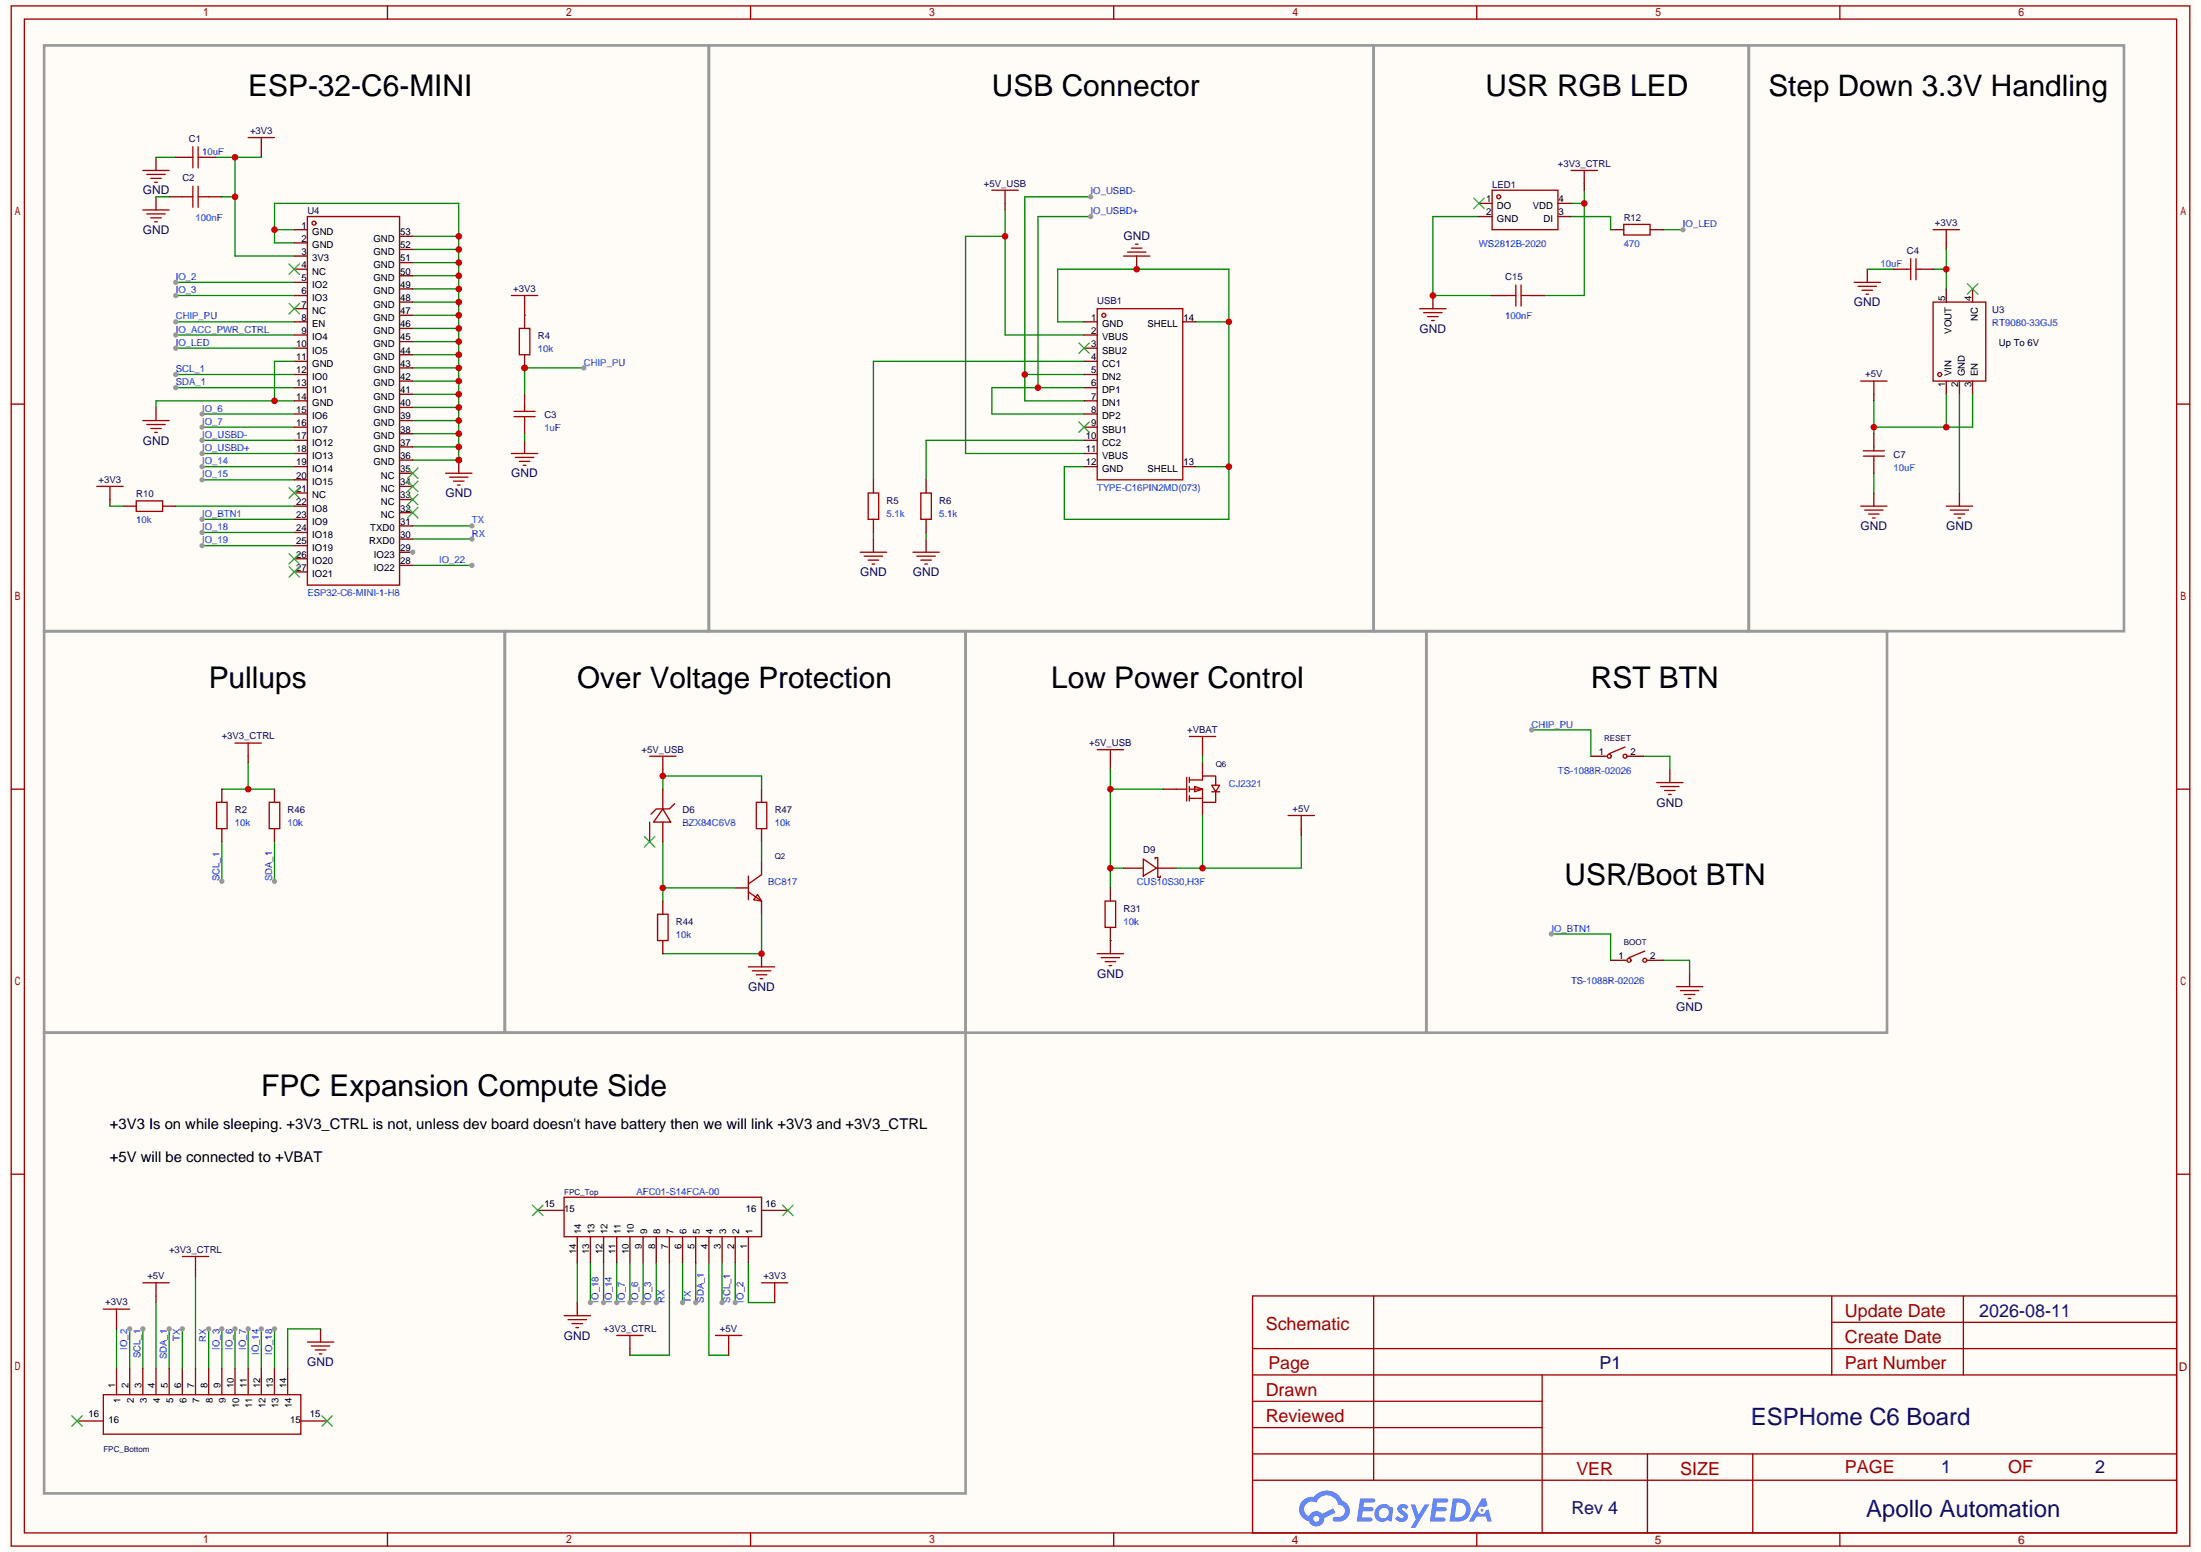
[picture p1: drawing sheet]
<svg xmlns="http://www.w3.org/2000/svg" width="297mm" height="210mm" viewBox="0 0 297 210" stroke-linecap="round" stroke-linejoin="round" font-family="sans-serif">
<path d="M.7 0h295.8v209.6h-295.8z" fill="#fffcf7"/>
<g fill="none" stroke="#a10000" stroke-width=".18">
<path d="M1.5 .8h294.2v208h-294.2zM3.3 2.6h290.6v204.4h-290.6zM52.3 .8v1.8M101.3 .8v1.8M150.4 .8v1.8M199.4 .8v1.8M248.4 .8v1.8M1.5 54.6h1.8M293.9 54.6h1.8M1.5 106.6h1.8M293.9 106.6h1.8M1.5 158.5h1.8"/>
<path d="M293.9 158.5h1.8M169.1 175h124.8v32h-124.8zM185.5 175v24.9M247.3 175v10.6M247.3 178.5h46.6M265.1 175v10.6M169.1 189.2h39.1M169.1 199.9h124.8M169.1 185.6h124.8M169.1 196.3h124.8M169.1 192.8h39.1M169.1 182.1h124.8"/>
<path d="M208.2 185.6v21.4M222.4 196.3v10.7M236.7 196.3v10.7M52.3 207v1.8M101.3 207v1.8M150.4 207v1.8M199.4 207v1.8M248.4 207v1.8"/>
</g>
<g fill="#5487ff">
<path d="M188.9 203.2l.5-.1a.91 .91 0 0 1 .8 .3l-.3 .5a.36 .36 0 0 0-.3-.3 .36 .36 0 0 0-.4 .1l.1 .1a1.85 1.85 0 0 1 .8 1 .97 .97 0 0 1-.8 .7 .97 .97 0 0 1-.9-.4l.3-.4a.45 .45 0 0 0 .4 .3 .45 .45 0 0 0 .4-.2v-.1a1.98 1.98 0 0 1-.8-1z"/>
<path d="M190.5 203.1h.6l.4 1.4 .9-1.4h.6l-1.9 3.2h-.6l.7-1.2z"/>
<path d="M183.6 202.3h1.8a.28 .28 0 0 1 .3 .3 .28 .28 0 0 1-.3 .3h-1.2l-.1 .6h1.1l.2 .1 .1 .2a.35 .35 0 0 1-.5 .3h-1l-.1 .8h.5a.86 .86 0 0 1 .9 .1 .27 .27 0 0 1-.3 .4h-1.8z"/>
<path d="M193.5 202.3h1.8a.28 .28 0 0 1 .3 .3 .28 .28 0 0 1-.3 .3h-1.2l-.1 .6h1.1l.2 .3a.35 .35 0 0 1-.4 .3h-1l-.1 .8h.5a.86 .86 0 0 1 .8 .1 .27 .27 0 0 1-.2 .4h-1.8z"/>
<path d="M200.1 202.3h.5l.2 1-.4 .2a.53 .53 0 0 0-.8 .2 .53 .53 0 0 0 .4 .7 .53 .53 0 0 0 .6-.4l.4-.2 .4 1.6h-.6l-.2-.6h-1.2l-.4 .6h-.7z"/>
<path d="M196.2 202.3l-.5 3.1h1a1.59 1.59 0 0 0 1.9-1.6 1.59 1.59 0 0 0-1.9-1.5zM196.7 202.9a1.05 1.05 0 0 1 1.3 1 1.05 1.05 0 0 1-1.4 1h-.2z"/>
<path d="M185.9 203.5a1.11 1.11 0 0 0-.1 1.6 1.11 1.11 0 0 0 1.6 .1l.5 .2 .2-1.7-.1-.1-.3-.1a1.12 1.12 0 0 0-1.8 0zM186.4 203.8a.67 .67 0 0 1 1 0 .67 .67 0 0 1-.1 1 .67 .67 0 0 1-1 0 .67 .67 0 0 1 .1-1z"/>
<path d="M175.9 202.6a1.66 1.66 0 0 0 .8 2.8 1.08 1.08 0 0 0 1.2 .7 1.08 1.08 0 0 0 .9-1.1l1.5-.8-.3-.5-1.5 .7a1.1 1.1 0 0 0-1.8 .3 1.05 1.05 0 0 1-.5-1.4 1.05 1.05 0 0 1 1.5-.4 1.56 1.56 0 0 1 1.6-1 1.56 1.56 0 0 1 1.4 1.3 .81 .81 0 0 1 .9 .7 .81 .81 0 0 1-.8 .9h-.5a.33 .33 0 0 0-.4 .3 .33 .33 0 0 0 .3 .3 1.52 1.52 0 0 0 1.8-.6 1.52 1.52 0 0 0-.2-1.8l-.6-.4a2.23 2.23 0 0 0-3.8-.5h-.3a1.78 1.78 0 0 0-1.2 .5zM177.3 205.1a.41 .41 0 0 1 .8 0 .41 .41 0 0 1-.8 0z"/>
<circle cx="200.1" cy="203.9" r=".2"/>
</g>
<g fill="none" stroke="#a10000" stroke-width=".18">
<path d="M69.1 39.9h3.5M70.8 39.9v1.8M151.7 34.6h3.6M152.2 34h2.5M152.8 33.5h1.4M153.3 33h.4M250.3 38.1h3.6M250.9 38.7h2.5M251.4 39.2h1.4M251.9 39.7h.4M261 31h3.6M262.8 31v1.8"/>
<path d="M148.1 41.7h11.6v23.1h-11.6zM251.2 51.5h3.6M253 51.5v1.7M261 40.8h7.1v10.7h-7.1zM69.1 61.2h3.5M69.6 61.8h2.5M70.1 62.3h1.4M70.7 62.8h.3M116.2 74.6h3.5M116.7 75.1h2.5M117.2 75.6h1.4M117.8 76.2h.3"/>
<path d="M123.3 74.6h3.5M123.8 75.1h2.5M124.3 75.6h1.5M124.9 76.2h.3M251.2 68.3h3.6M251.8 68.9h2.5M252.3 69.4h1.4M252.8 69.9h.4M262.8 68.3h3.5M263.3 68.9h2.5M263.9 69.4h1.4M264.4 69.9h.3"/>
<path d="M223.7 105.7h3.5M224.2 106.2h2.5M224.7 106.7h1.5M225.3 107.3h.3M226.3 133.2h3.6M226.9 133.7h2.5M227.4 134.3h1.4M227.9 134.8h.4"/>
<circle cx="149" cy="42.6" r=".27"/>
<circle cx="261.9" cy="50.6" r=".27"/>
</g>
<g fill="none" stroke="#870000" stroke-width=".18">
<path d="M153.5 34.6v1.7M252.1 36.3v1.8M262.8 32.8v.9M262.8 39v1.8M266.3 39v1.8M70.8 41.7v.9M70.8 59.5v1.7M146.4 43.5h1.7M146.4 45.2h1.7M146.4 47h1.7M146.4 48.8h1.7M146.4 50.6h1.7"/>
<path d="M146.4 52.3h1.7M146.4 54.1h1.7M146.4 55.9h1.7M146.4 57.7h1.7M146.4 59.5h1.7M159.7 43.5h1.8M253 53.2v.9M262.8 51.5v1.7M264.6 51.5v1.7M266.3 51.5v1.7M117.9 72.8v1.8M125 72.8v1.8"/>
<path d="M146.4 61.2h1.7M146.4 63h1.7M159.7 63h1.8M253 66.6v1.7M264.6 66.6v1.7M225.5 103.9v1.8M228.1 131.4v1.8"/>
</g>
<path d="M265.6 38.3l1.5 1.4M267.1 38.3l-1.5 1.4M145.7 46.3l1.4 1.4M145.7 57l1.4 1.4M147.1 46.3l-1.4 1.4M147.1 57l-1.4 1.4" fill="none" stroke="#3c3" stroke-width=".18"/>
<path d="M78.8 49.7h-8v3.5" fill="none" stroke="#008700" stroke-width=".18"/>
<circle cx="70.8" cy="49.7" r=".44" fill="#c00"/>
<circle cx="78.8" cy="49.7" r=".36" fill="#999"/>
<path d="M70.8 58.6v.9M209.5 126.1h8v3.6" fill="none" stroke="#008700" stroke-width=".18"/>
<circle cx="209.5" cy="126.1" r=".36" fill="#999"/>
<path d="M206.8 98.6h8v3.5M221.9 102.1h3.6v1.8M224.6 129.7h3.5v1.7" fill="none" stroke="#008700" stroke-width=".18"/>
<circle cx="206.8" cy="98.6" r=".36" fill="#999"/>
<path d="M147.3 29.2h-7.2v23.1M146.4 52.3h-12.5v3.6h12.5" fill="none" stroke="#008700" stroke-width=".18"/>
<circle cx="140.1" cy="52.3" r=".44" fill="#c00"/>
<circle cx="147.3" cy="29.2" r=".36" fill="#999"/>
<path d="M135.7 28.3v16.9h10.7M135.7 31.9h-5.3v29.3h16" fill="none" stroke="#008700" stroke-width=".18"/>
<circle cx="135.7" cy="31.9" r=".44" fill="#c00"/>
<path d="M146.4 59.5h-21.4v5.3M146.4 48.8h-28.5v16M146.4 43.5h-3.6v-7.2h23.1v33.8h-22.2v-7.1h2.7M161.5 43.5h4.4M117.9 71.9v.9M125 71.9v.9M161.5 63h4.4" fill="none" stroke="#008700" stroke-width=".18"/>
<g fill="#c00">
<circle cx="165.9" cy="63" r=".44"/>
<circle cx="153.5" cy="36.3" r=".44"/>
<circle cx="165.9" cy="43.5" r=".44"/>
</g>
<path d="M261 36.3h1.8M262.8 33.7v5.3" fill="none" stroke="#008700" stroke-width=".18"/>
<circle cx="262.8" cy="36.3" r=".44" fill="#c00"/>
<path d="M253 54.1v4.5M262.8 53.2v4.5M266.3 53.2v4.5h-13.3" fill="none" stroke="#008700" stroke-width=".18"/>
<g fill="#c00">
<circle cx="253" cy="57.7" r=".44"/>
<circle cx="262.8" cy="57.7" r=".44"/>
</g>
<path d="M252.1 36.3h3.6M70.8 42.6h.1M264.6 53.2v13.4M253 63.9v2.7" fill="none" stroke="#008700" stroke-width=".18"/>
<path d="M70.1 44.3h1.4v3.6h-1.4z" fill="none" stroke="#a10000" stroke-width=".18"/>
<path d="M70.8 42.6v1.7M70.8 47.9v1.8" fill="none" stroke="#870000" stroke-width=".18"/>
<circle cx="70.8" cy="49.7" r=".44" fill="#c00"/>
<g fill="none" stroke="#a10000" stroke-width=".18">
<path d="M257.5 36.3h.5M258 34.9v2.9M258.7 34.9v2.9M258.7 36.3h.5M69.4 56.3h2.9M69.4 55.5h2.9M70.8 55v.5M70.8 56.3v.5M117.2 66.6h1.4v3.5h-1.4zM124.3 66.6h1.5v3.5h-1.5zM251.6 61.6h2.8M251.6 60.9h2.8"/>
<path d="M253 60.3v.6M253 61.6v.5M216.6 102.1h.3M219.4 100.9l-2.1 .9M219.8 102.1h.3M219.2 129.7h.4M222.1 128.4l-2.1 .9M222.4 129.7h.4"/>
<circle cx="217.3" cy="102.1" r=".27"/>
<circle cx="219.4" cy="102.1" r=".27"/>
<circle cx="220" cy="129.7" r=".27"/>
<circle cx="222.1" cy="129.7" r=".27"/>
</g>
<g fill="none" stroke="#870000" stroke-width=".18">
<path d="M255.7 36.3h1.8M259.2 36.3h1.8M70.8 53.2v1.8M70.8 56.8v1.8M253 58.6v1.7M117.9 64.8v1.8M117.9 70.1v1.8M125 64.8v1.8M125 70.1v1.8M253 62.1v1.8M214.8 102.1h1.8M220.1 102.1h1.8"/>
<path d="M217.5 129.7h1.7M222.8 129.7h1.8"/>
</g>
<g fill="none" stroke="#008700" stroke-width=".18">
<path d="M37.1 31h2.6M39.7 32.8h-2.6v-5.3h24.8v34.6h-6.2M55.7 31.9h6.2M55.7 33.7h6.2M55.7 35.5h6.2M55.7 37.2h6.2M55.7 39h6.2M55.7 40.8h6.2M55.7 42.6h6.2M55.7 44.3h6.2M55.7 46.1h6.2M55.7 47.9h6.2"/>
<path d="M55.7 49.7h6.2M55.7 51.5h6.2M55.7 53.2h6.2M55.7 55h6.2M55.7 56.8h6.2M55.7 58.6h6.2M55.7 60.3h6.2"/>
</g>
<g fill="#c00">
<circle cx="37.1" cy="31" r=".44"/>
<circle cx="61.9" cy="31.9" r=".44"/>
<circle cx="61.9" cy="33.7" r=".44"/>
<circle cx="61.9" cy="35.5" r=".44"/>
<circle cx="61.9" cy="37.2" r=".44"/>
<circle cx="61.9" cy="39" r=".44"/>
<circle cx="61.9" cy="40.8" r=".44"/>
<circle cx="61.9" cy="42.6" r=".44"/>
<circle cx="61.9" cy="44.3" r=".44"/>
<circle cx="61.9" cy="46.1" r=".44"/>
<circle cx="61.9" cy="47.9" r=".44"/>
<circle cx="61.9" cy="49.7" r=".44"/>
<circle cx="61.9" cy="51.5" r=".44"/>
<circle cx="61.9" cy="53.2" r=".44"/>
<circle cx="61.9" cy="55" r=".44"/>
<circle cx="61.9" cy="56.8" r=".44"/>
<circle cx="61.9" cy="58.6" r=".44"/>
<circle cx="61.9" cy="60.3" r=".44"/>
<circle cx="61.9" cy="62.1" r=".44"/>
</g>
<path d="M61.9 62.1v1.8" fill="none" stroke="#870000" stroke-width=".18"/>
<circle cx="61.9" cy="62.1" r=".44" fill="#c00"/>
<g fill="none" stroke="#a10000" stroke-width=".18">
<path d="M33.5 18.6h3.6M35.3 18.6v1.8M19.3 23h3.5M19.3 28.3h3.5M19.8 23.5h2.5M19.8 28.9h2.5M20.4 24.1h1.4M20.4 29.4h1.4M20.9 24.6h.3M20.9 29.9h.3M60.2 63.9h3.5M60.7 64.4h2.5"/>
<path d="M61.2 65h1.5M61.8 65.5h.3"/>
</g>
<path d="M21.1 21.2v1.8M21.1 26.6v1.7M35.3 20.4v.8" fill="none" stroke="#870000" stroke-width=".18"/>
<path d="M29.1 21.2h6.2M30 26.6h1.7M31.7 21.2v13.4h8" fill="none" stroke="#008700" stroke-width=".18"/>
<g fill="#c00">
<circle cx="31.7" cy="21.2" r=".44"/>
<circle cx="31.7" cy="26.6" r=".44"/>
</g>
<path d="M21.1 26.6h1.7M21.1 21.2h2.6M55.7 71h8" fill="none" stroke="#008700" stroke-width=".18"/>
<path d="M22.8 26.6h1.8M23.7 21.2h1.8M27.3 21.2h1.8M28.2 26.6h1.8" fill="none" stroke="#870000" stroke-width=".18"/>
<path d="M26 19.8v2.9M26.8 19.8v2.9M24.6 26.6h1.4M25.5 21.2h.5M26 25.1v2.9M26.8 25.1v2.9M26.8 21.2h.5M26.8 26.6h1.4" fill="none" stroke="#a10000" stroke-width=".18"/>
<circle cx="63.7" cy="71" r=".36" fill="#999"/>
<path d="M55.7 72.8h8" fill="none" stroke="#008700" stroke-width=".18"/>
<circle cx="63.7" cy="72.8" r=".36" fill="#999"/>
<path d="M27.3 59.5h12.4" fill="none" stroke="#008700" stroke-width=".18"/>
<circle cx="27.3" cy="59.5" r=".36" fill="#999"/>
<path d="M23.7 43.5h16" fill="none" stroke="#008700" stroke-width=".18"/>
<circle cx="23.7" cy="43.5" r=".36" fill="#999"/>
<path d="M23.7 50.6h16" fill="none" stroke="#008700" stroke-width=".18"/>
<circle cx="23.7" cy="50.6" r=".36" fill="#999"/>
<path d="M23.7 52.3h16" fill="none" stroke="#008700" stroke-width=".18"/>
<circle cx="23.7" cy="52.3" r=".36" fill="#999"/>
<path d="M27.3 70.1h12.4" fill="none" stroke="#008700" stroke-width=".18"/>
<circle cx="27.3" cy="70.1" r=".36" fill="#999"/>
<path d="M14.8 67.5v.8M16.6 68.3h1.8M22 68.3h1.7" fill="none" stroke="#870000" stroke-width=".18"/>
<path d="M13.1 65.7h3.5M14.8 65.7v1.8M18.4 67.6h3.6v1.5h-3.6z" fill="none" stroke="#a10000" stroke-width=".18"/>
<path d="M27.3 55.9h12.4M14.8 68.3h1.8M23.7 68.3h16" fill="none" stroke="#008700" stroke-width=".18"/>
<circle cx="27.3" cy="55.9" r=".36" fill="#999"/>
<path d="M27.3 57.7h12.4" fill="none" stroke="#008700" stroke-width=".18"/>
<circle cx="27.3" cy="57.7" r=".36" fill="#999"/>
<path d="M23.7 45.2h16" fill="none" stroke="#008700" stroke-width=".18"/>
<circle cx="23.7" cy="45.2" r=".36" fill="#999"/>
<path d="M21.1 55v1.8" fill="none" stroke="#870000" stroke-width=".18"/>
<path d="M19.3 56.8h3.5M19.8 57.3h2.5M20.4 57.9h1.4M20.9 58.4h.3" fill="none" stroke="#a10000" stroke-width=".18"/>
<path d="M39.7 54.1h-18.6v.9M39.7 48.8h-2.6v5.3" fill="none" stroke="#008700" stroke-width=".18"/>
<circle cx="37.1" cy="54.1" r=".44" fill="#c00"/>
<path d="M23.7 38.1h16" fill="none" stroke="#008700" stroke-width=".18"/>
<circle cx="23.7" cy="38.1" r=".36" fill="#999"/>
<path d="M23.7 39.9h16" fill="none" stroke="#008700" stroke-width=".18"/>
<circle cx="23.7" cy="39.9" r=".36" fill="#999"/>
<path d="M55.7 76.3h8" fill="none" stroke="#008700" stroke-width=".18"/>
<circle cx="63.7" cy="76.3" r=".36" fill="#999"/>
<path d="M27.3 63h12.4" fill="none" stroke="#008700" stroke-width=".18"/>
<circle cx="27.3" cy="63" r=".36" fill="#999"/>
<path d="M27.3 64.8h12.4" fill="none" stroke="#008700" stroke-width=".18"/>
<circle cx="27.3" cy="64.8" r=".36" fill="#999"/>
<path d="M27.3 71.9h12.4" fill="none" stroke="#008700" stroke-width=".18"/>
<circle cx="27.3" cy="71.9" r=".36" fill="#999"/>
<path d="M27.3 73.7h12.4" fill="none" stroke="#008700" stroke-width=".18"/>
<circle cx="27.3" cy="73.7" r=".36" fill="#999"/>
<path d="M199.7 29.2h-6.2v10.7h8M224.6 31h2.6" fill="none" stroke="#008700" stroke-width=".18"/>
<circle cx="227.2" cy="31" r=".36" fill="#999"/>
<path d="M212.1 27.5h1.8M213.9 25.7v14.2h-5.3" fill="none" stroke="#008700" stroke-width=".18"/>
<circle cx="213.9" cy="27.5" r=".44" fill="#c00"/>
<path d="M193.5 39.9v1.8M199.7 27.5h1.8M199.7 29.2h1.8M201.5 39.9h1.7M206.8 39.9h1.8M210.4 27.5h1.7M210.4 29.2h1.7M217.5 31h1.7M222.8 31h1.8" fill="none" stroke="#870000" stroke-width=".18"/>
<g fill="none" stroke="#a10000" stroke-width=".18">
<path d="M201.5 25.7h8.9v5.3h-8.9zM203.2 39.9h1.5M204.7 38.5v2.8M205.4 38.5v2.8M205.4 39.9h1.4M219.2 30.3h3.6v1.4h-3.6z"/>
<circle cx="202.4" cy="26.6" r=".27"/>
</g>
<path d="M199 26.7l1.4 1.5M200.4 26.7l-1.4 1.5" fill="none" stroke="#3c3" stroke-width=".18"/>
<path d="M212.1 29.2h5.4v1.8" fill="none" stroke="#008700" stroke-width=".18"/>
<circle cx="193.5" cy="39.9" r=".44" fill="#c00"/>
<g fill="none" stroke="#a10000" stroke-width=".18">
<path d="M41.5 29.2h12.4v49.8h-12.4zM191.7 41.7h3.5M192.2 42.2h2.5M192.8 42.7h1.4M193.3 43.3h.3"/>
<circle cx="42.4" cy="30.1" r=".27"/>
</g>
<g fill="none" stroke="#870000" stroke-width=".18">
<path d="M39.7 31h1.8M39.7 32.8h1.8M39.7 34.6h1.8M39.7 36.3h1.8M39.7 38.1h1.8M39.7 39.9h1.8M39.7 41.7h1.8M39.7 43.5h1.8M39.7 45.2h1.8M39.7 47h1.8M39.7 48.8h1.8M39.7 50.6h1.8"/>
<path d="M39.7 52.3h1.8M39.7 54.1h1.8M39.7 55.9h1.8M39.7 57.7h1.8M39.7 59.5h1.8M39.7 61.2h1.8M39.7 63h1.8M39.7 64.8h1.8M39.7 66.6h1.8M39.7 68.3h1.8M39.7 70.1h1.8M39.7 71.9h1.8"/>
<path d="M39.7 73.7h1.8M39.7 75.4h1.8M39.7 77.2h1.8M53.9 76.3h1.8M53.9 74.6h1.8"/>
</g>
<path d="M39 35.6l1.4 1.5M40.4 35.6l-1.4 1.5M39 41l1.4 1.4M40.4 41l-1.4 1.4M39 65.9l1.4 1.4M39 74.7l1.4 1.5M39 76.5l1.4 1.4M40.4 65.9l-1.4 1.4M40.4 74.7l-1.4 1.5M40.4 76.5l-1.4 1.4" fill="none" stroke="#3c3" stroke-width=".18"/>
<circle cx="55.7" cy="74.6" r=".36" fill="#999"/>
<g fill="none" stroke="#870000" stroke-width=".18">
<path d="M53.9 39h1.8M53.9 37.2h1.8M53.9 35.5h1.8M53.9 33.7h1.8M53.9 31.9h1.8M53.9 58.6h1.8M53.9 56.8h1.8M53.9 55h1.8M53.9 53.2h1.8M53.9 51.5h1.8M53.9 49.7h1.8M53.9 47.9h1.8"/>
<path d="M53.9 46.1h1.8M53.9 44.3h1.8M53.9 42.6h1.8M53.9 40.8h1.8M53.9 72.8h1.8M53.9 71h1.8M53.9 69.2h1.8M53.9 67.5h1.8M53.9 65.7h1.8M53.9 63.9h1.8M53.9 62.1h1.8M53.9 60.3h1.8"/>
</g>
<path d="M55 68.5l1.4 1.4M55 66.7l1.4 1.5M55 65l1.4 1.4M55 63.2l1.4 1.4M56.4 68.5l-1.4 1.4M56.4 66.7l-1.4 1.5M56.4 65l-1.4 1.4M56.4 63.2l-1.4 1.4" fill="none" stroke="#3c3" stroke-width=".18"/>
<path d="M15.7 179.4v5.4M17.5 179.4v5.4" fill="none" stroke="#008700" stroke-width=".18"/>
<circle cx="17.5" cy="179.4" r=".36" fill="#999"/>
<path d="M15.7 178.5v.9M43.3 179.4v1.8" fill="none" stroke="#870000" stroke-width=".18"/>
<path d="M14 176.8h3.5M15.7 176.8v1.7M41.5 181.2h3.6M42 181.7h2.5M42.6 182.3h1.4M43.1 182.8h.4" fill="none" stroke="#a10000" stroke-width=".18"/>
<path d="M21.1 175.9v8.9M22.8 179.4v5.4M43.3 179.4h-4.5v5.4" fill="none" stroke="#008700" stroke-width=".18"/>
<circle cx="22.8" cy="179.4" r=".36" fill="#999"/>
<path d="M26.4 172.3v12.5M28.2 179.4v5.4" fill="none" stroke="#008700" stroke-width=".18"/>
<circle cx="28.2" cy="179.4" r=".36" fill="#999"/>
<path d="M30 179.4v5.4" fill="none" stroke="#008700" stroke-width=".18"/>
<circle cx="30" cy="179.4" r=".36" fill="#999"/>
<path d="M31.7 179.4v5.4" fill="none" stroke="#008700" stroke-width=".18"/>
<circle cx="31.7" cy="179.4" r=".36" fill="#999"/>
<path d="M19.3 179.4v5.4" fill="none" stroke="#008700" stroke-width=".18"/>
<circle cx="19.3" cy="179.4" r=".36" fill="#999"/>
<path d="M35.3 179.4v5.4" fill="none" stroke="#008700" stroke-width=".18"/>
<circle cx="35.3" cy="179.4" r=".36" fill="#999"/>
<path d="M33.5 179.4v5.4" fill="none" stroke="#008700" stroke-width=".18"/>
<circle cx="33.5" cy="179.4" r=".36" fill="#999"/>
<path d="M37.1 179.4v5.4" fill="none" stroke="#008700" stroke-width=".18"/>
<circle cx="37.1" cy="179.4" r=".36" fill="#999"/>
<g fill="none" stroke="#870000" stroke-width=".18">
<path d="M72.6 163.4h3.6M77.9 167v3.5M79.7 167v3.5M81.5 167v3.5M83.3 167v3.5M85 167v3.5M86.8 167v3.5M88.6 167v3.5M90.4 167v3.5M92.2 167v3.5M93.9 167v3.5M95.7 167v3.5"/>
<path d="M97.5 167v3.5M99.3 167v3.5M101 167v3.5M102.8 163.4h3.6M10.4 191.9h3.6M15.7 184.8v3.5M17.5 184.8v3.5M19.3 184.8v3.5M21.1 184.8v3.5M22.8 184.8v3.5M24.6 184.8v3.5M26.4 184.8v3.5"/>
<path d="M28.2 184.8v3.5M30 184.8v3.5M31.7 184.8v3.5M33.5 184.8v3.5M35.3 184.8v3.5M37.1 184.8v3.5M38.8 184.8v3.5M40.6 191.9h3.6"/>
</g>
<path d="M71.9 162.7l1.4 1.4M73.3 162.7l-1.4 1.4M105.7 162.7l1.4 1.4M107.1 162.7l-1.4 1.4M9.7 191.2l1.4 1.4M11.1 191.2l-1.4 1.4M43.5 191.2l1.4 1.4M44.9 191.2l-1.4 1.4" fill="none" stroke="#3c3" stroke-width=".18"/>
<path d="M76.2 161.7h26.6v5.3h-26.6zM14 188.3h26.6v5.3h-26.6z" fill="none" stroke="#a10000" stroke-width=".18"/>
<path d="M147.3 26.6h-8.9v27.5h8M138.4 50.6h8" fill="none" stroke="#008700" stroke-width=".18"/>
<circle cx="138.4" cy="50.6" r=".44" fill="#c00"/>
<circle cx="147.3" cy="26.6" r=".36" fill="#999"/>
<path d="M27.3 61.2h12.4" fill="none" stroke="#008700" stroke-width=".18"/>
<circle cx="27.3" cy="61.2" r=".36" fill="#999"/>
<path d="M23.7 47h16" fill="none" stroke="#008700" stroke-width=".18"/>
<circle cx="23.7" cy="47" r=".36" fill="#999"/>
<path d="M149.9 103v.9M157 106.6h1.8M162.4 101.2v.9M162.4 103v1.8M162.4 108.3v1.8" fill="none" stroke="#870000" stroke-width=".18"/>
<g fill="none" stroke="#a10000" stroke-width=".18">
<path d="M160.6 99.4h3.5M162.4 99.4v1.8M148.1 101.2h3.6M149.9 101.2v1.8M158.8 106.6h1.4M160.2 105v3.2M160.6 106.6h1.8v1.7h1.7v-1.4M160.6 105.3h1.8v-.5h1.7v1.2M160.6 107.8h1.8M160.6 105v.7M160.6 106.2v.7M160.6 107.4v.8"/>
<path d="M161.3 106.2l1.1 .4-1.1 .3zM163.6 106h1.1l-.6 .9zM163.6 106.9h1.1"/>
</g>
<path d="M149.9 106.6h7.1M149.9 103.9v16M149.9 117.2h1.8M162.4 102.1v.9" fill="none" stroke="#008700" stroke-width=".18"/>
<g fill="#c00">
<circle cx="149.9" cy="106.6" r=".44"/>
<circle cx="149.9" cy="117.2" r=".44"/>
</g>
<path d="M154.4 116l1.7 1.2-1.7 1.1zM156 116v-.2h.3v2.7h.4v-.2M148.1 128.8h3.6M148.7 129.3h2.5M149.2 121.7h1.4v3.5h-1.4zM149.2 129.8h1.4M149.7 130.4h.4" fill="none" stroke="#a10000" stroke-width=".18"/>
<path d="M149.9 119.9v1.8M151.7 117.2h2.7M156.1 117.2h2.7M149.9 125.2v3.6" fill="none" stroke="#870000" stroke-width=".18"/>
<path d="M162.4 110.1v7.1M175.7 112.8v4.4h-16.9M149.9 127h.1" fill="none" stroke="#008700" stroke-width=".18"/>
<circle cx="162.4" cy="117.2" r=".44" fill="#c00"/>
<path d="M99.3 119.9h1.7M102.8 116.3v1.8M175.7 111.9v.9M102.8 121.7v1.7M102.8 128.8v1.7" fill="none" stroke="#870000" stroke-width=".18"/>
<path d="M101 118.3v3.2M102.8 118.1l-1.8 1.2M173.9 110.1h3.6M175.7 110.1v1.8M101 120.4l1.8 1.3M101 130.5h3.6M101.6 131.1h2.5M102.1 131.6h1.4M102.3 120.8l.5 .9-1-.2zM102.6 132.1h.4" fill="none" stroke="#a10000" stroke-width=".18"/>
<path d="M102.8 113.7v2.6M102.8 123.4v5.4h-13.3" fill="none" stroke="#008700" stroke-width=".18"/>
<circle cx="102.8" cy="128.8" r=".44" fill="#c00"/>
<path d="M89.5 113.7v8M89.5 119.9h9.8" fill="none" stroke="#008700" stroke-width=".18"/>
<circle cx="89.5" cy="119.9" r=".44" fill="#c00"/>
<path d="M89.5 106.6v-1.8h13.3v1.8M24.6 179.4v5.4" fill="none" stroke="#008700" stroke-width=".18"/>
<path d="M135.7 27.5v.8M213.9 24.8v.9M87.7 111v2.7M89.5 106.6v2.6M89.5 111v2.7M102.8 106.6v1.7M102.8 111.9v1.8M89.5 121.7v1.7M89.5 127v1.8M21.1 175v.9M26.4 171.4v.9" fill="none" stroke="#870000" stroke-width=".18"/>
<path d="M87 113l1.4 1.4M88.4 113l-1.4 1.4" fill="none" stroke="#3c3" stroke-width=".18"/>
<path d="M133.9 25.7h3.6M135.7 25.7v1.8M212.1 23h3.6M213.9 23v1.8M89.5 109.2l1.1 1.8h-2.4zM91.1 108.5l-.7 .7h-1.8l-.7 .7M102.1 108.3h1.4v3.6h-1.4zM88.8 123.4h1.4v3.6h-1.4zM19.3 173.2h3.5M21.1 173.2v1.8M24.6 169.6h3.6M26.4 169.6v1.8" fill="none" stroke="#a10000" stroke-width=".18"/>
<circle cx="24.6" cy="179.4" r=".36" fill="#999"/>
<path d="M99.3 170.5v5.4M101 170.5v5.4h3.6" fill="none" stroke="#008700" stroke-width=".18"/>
<circle cx="99.3" cy="175.9" r=".36" fill="#999"/>
<path d="M77.9 175.9v1.7M104.6 175v.9" fill="none" stroke="#870000" stroke-width=".18"/>
<path d="M76.2 177.6h3.5M76.7 178.2h2.5M77.2 178.7h1.5M77.8 179.2h.3M102.8 173.2h3.6M104.6 173.2v1.8" fill="none" stroke="#a10000" stroke-width=".18"/>
<path d="M77.9 170.5v5.4M93.9 170.5v5.4M95.7 170.5v12.5h2.7" fill="none" stroke="#008700" stroke-width=".18"/>
<circle cx="93.9" cy="175.9" r=".36" fill="#999"/>
<path d="M88.6 170.5v5.4M90.4 170.5v12.5h-5.4" fill="none" stroke="#008700" stroke-width=".18"/>
<circle cx="88.6" cy="175.9" r=".36" fill="#999"/>
<path d="M86.8 170.5v5.4" fill="none" stroke="#008700" stroke-width=".18"/>
<circle cx="86.8" cy="175.9" r=".36" fill="#999"/>
<path d="M85 170.5v5.4" fill="none" stroke="#008700" stroke-width=".18"/>
<circle cx="85" cy="175.9" r=".36" fill="#999"/>
<path d="M97.5 170.5v5.4" fill="none" stroke="#008700" stroke-width=".18"/>
<circle cx="97.5" cy="175.9" r=".36" fill="#999"/>
<path d="M81.5 170.5v5.4" fill="none" stroke="#008700" stroke-width=".18"/>
<circle cx="81.5" cy="175.9" r=".36" fill="#999"/>
<path d="M83.3 170.5v5.4" fill="none" stroke="#008700" stroke-width=".18"/>
<circle cx="83.3" cy="175.9" r=".36" fill="#999"/>
<path d="M79.7 170.5v5.4" fill="none" stroke="#008700" stroke-width=".18"/>
<circle cx="79.7" cy="175.9" r=".36" fill="#999"/>
<path d="M85 182.1v.9M98.4 182.1v.9" fill="none" stroke="#870000" stroke-width=".18"/>
<path d="M83.3 180.3h3.5M85 180.3v1.8M96.6 180.3h3.6M98.4 180.3v1.8" fill="none" stroke="#a10000" stroke-width=".18"/>
<path d="M92.2 170.5v5.4" fill="none" stroke="#008700" stroke-width=".18"/>
<circle cx="92.2" cy="175.9" r=".36" fill="#999"/>
<path d="M89.5 103.9v.9" fill="none" stroke="#870000" stroke-width=".18"/>
<circle cx="89.5" cy="104.8" r=".44" fill="#c00"/>
<path d="M87.7 102.1h3.6M89.5 102.1v1.8" fill="none" stroke="#a10000" stroke-width=".18"/>
<path d="M37.1 113.7v5.3" fill="none" stroke="#008700" stroke-width=".18"/>
<circle cx="37.1" cy="119" r=".36" fill="#999"/>
<path d="M30 113.7v5.3" fill="none" stroke="#008700" stroke-width=".18"/>
<circle cx="30" cy="119" r=".36" fill="#999"/>
<path d="M30 106.6h7.1M33.5 103v3.6" fill="none" stroke="#008700" stroke-width=".18"/>
<circle cx="33.5" cy="106.6" r=".44" fill="#c00"/>
<path d="M30 106.6v1.7M30 111.9v1.8M33.5 102.1v.9M37.1 106.6v1.7M37.1 111.9v1.8" fill="none" stroke="#870000" stroke-width=".18"/>
<path d="M29.2 108.3h1.5v3.6h-1.5zM31.7 100.3h3.6M33.5 100.3v1.8M36.4 108.3h1.4v3.6h-1.4z" fill="none" stroke="#a10000" stroke-width=".18"/>
<path d="M6 6.1h89.7v79.1h-89.7zM95.7 6.1h89.8v79.1h-89.8zM185.5 6.1h50.6v79.1h-50.6zM236.1 6.1h50.7v79.1h-50.7zM6 85.2h62.2v54.2h-62.2zM68.2 85.2h62.2v54.2h-62.2zM130.4 85.2h62.2v54.2h-62.2zM192.6 85.2h62.2v54.2h-62.2zM6 139.4h124.4v62.2h-124.4z" fill="none" stroke="#999" stroke-width=".36"/>
<g font-size="4">
<text x="33.5" y="12.9">ESP-32-C6-MINI</text>
<text x="133.9" y="12.9">USB Connector</text>
<text x="200.6" y="12.9">USR RGB LED</text>
<text x="238.8" y="12.9">Step Down 3.3V Handling</text>
<text x="28.2" y="92.9">Pullups</text>
<text x="77.9" y="92.9">Over Voltage Protection</text>
<text x="141.9" y="92.9">Low Power Control</text>
<text x="214.8" y="92.9">RST BTN</text>
<text x="211.2" y="119.6">USR/Boot BTN</text>
<text x="35.3" y="148">FPC Expansion Compute Side</text>
</g>
<g font-size="3.2" fill="#000080">
<text x="236.4" y="192.4">ESPHome C6 Board</text>
<text x="252" y="204.9">Apollo Automation</text>
</g>
<g font-size="2.4" fill="#a00000">
<text x="170.9" y="179.5">Schematic</text>
<text x="249.1" y="177.8">Update Date</text>
<text x="171.3" y="184.9">Page</text>
<text x="249.1" y="181.3">Create Date</text>
<text x="249.1" y="184.9">Part Number</text>
<text x="170.9" y="192">Reviewed</text>
<text x="170.9" y="188.4">Drawn</text>
<text x="212.8" y="199.1">VER</text>
<text x="226.9" y="199.1">SIZE</text>
<text x="249.1" y="198.9">PAGE</text>
<text x="271.1" y="198.9">OF</text>
</g>
<g font-size="2.4" fill="#000080">
<text x="267.2" y="177.8">2026-08-11</text>
<text x="216" y="184.9">P1</text>
<text x="262.1" y="198.9">1</text>
<text x="282.9" y="198.9">2</text>
<text x="212.2" y="204.4">Rev 4</text>
</g>
<g font-size="2">
<text x="14.8" y="152.4">+3V3 Is on while sleeping. +3V3_CTRL is not, unless dev board doesn't have battery then we will link +3V3 and +3V3_CTRL</text>
<text x="14.8" y="156.9">+5V will be connected to +VBAT</text>
</g>
<g font-size="1.6" fill="#000080">
<text x="19.3" y="26.2">GND</text>
<text x="19.3" y="31.6">GND</text>
<text x="151.7" y="32.5">GND</text>
<text x="250.3" y="41.4">GND</text>
<text x="191.7" y="44.9">GND</text>
<text x="19.3" y="60">GND</text>
<text x="69" y="64.5">GND</text>
<text x="60.1" y="67.1">GND</text>
<text x="251.2" y="71.6">GND</text>
<text x="262.8" y="71.6">GND</text>
<text x="116.1" y="77.8">GND</text>
<text x="123.2" y="77.8">GND</text>
<text x="223.7" y="108.9">GND</text>
<text x="101" y="133.8">GND</text>
<text x="148.1" y="132">GND</text>
<text x="226.3" y="136.4">GND</text>
<text x="41.5" y="184.4">GND</text>
<text x="76.1" y="180.9">GND</text>
</g>
<g font-size="1.6" fill="#a00000">
<text x="294.2" y="185.1">D</text>
<text x="174.4" y="208.4">4</text>
<text x="223.5" y="208.4">5</text>
<text x="272.5" y="208.4">6</text>
</g>
<g font-size="1.3" fill="#000080">
<text x="25.5" y="19.1">C1</text>
<text x="33.8" y="18.1">+3V3</text>
<text x="210.3" y="22.5">+3V3_CTRL</text>
<text x="24.6" y="24.5">C2</text>
<text x="41.5" y="28.9">U4</text>
<text x="132.8" y="25.2">+5V_USB</text>
<text x="201.5" y="25.4">LED1</text>
<text x="219.2" y="29.8">R12</text>
<text x="257.5" y="34.2">C4</text>
<text x="261.3" y="30.5">+3V3</text>
<text x="69.3" y="39.4">+3V3</text>
<text x="148.1" y="41">USB1</text>
<text x="203.2" y="37.8">C15</text>
<text x="72.6" y="45.8">R4</text>
<text x="269" y="42.2">U3</text>
<text x="251.8" y="51">+5V</text>
<text x="73.5" y="56.5">C3</text>
<text x="13.3" y="65.2">+3V3</text>
<text x="255.7" y="61.8">C7</text>
<text x="18.4" y="67.1">R10</text>
<text x="119.7" y="68">R5</text>
<text x="126.8" y="68">R6</text>
<text x="29.9" y="99.8">+3V3_CTRL</text>
<text x="86.6" y="101.6">+5V_USB</text>
<text x="147.1" y="100.7">+5V_USB</text>
<text x="160.3" y="98.9">+VBAT</text>
<text x="31.7" y="109.8">R2</text>
<text x="38.8" y="109.8">R46</text>
<text x="92.2" y="109.8">D6</text>
<text x="104.6" y="109.8">R47</text>
<text x="174.5" y="109.6">+5V</text>
<text x="154.4" y="115.1">D9</text>
<text x="91.3" y="124.9">R44</text>
<text x="151.7" y="123.1">R31</text>
<text x="19.9" y="172.7">+5V</text>
<text x="22.8" y="169.1">+3V3_CTRL</text>
<text x="103.1" y="172.7">+3V3</text>
<text x="14.2" y="176.3">+3V3</text>
<text x="81.5" y="179.8">+3V3_CTRL</text>
<text x="97.2" y="179.8">+5V</text>
</g>
<g font-size="1.3" fill="#00f">
<text x="27.3" y="20.9">10uF</text>
<text x="26.4" y="29.8">100nF</text>
<text x="147.3" y="28.9">IO_USBD+</text>
<text x="147.3" y="26.2">IO_USBD-</text>
<text x="199.7" y="33.4">WS2812B-2020</text>
<text x="219.2" y="33.4">470</text>
<text x="227.2" y="30.7">IO_LED</text>
<text x="23.7" y="37.8">IO_2</text>
<text x="23.7" y="39.6">IO_3</text>
<text x="253.9" y="36">10uF</text>
<text x="23.7" y="43.1">CHIP_PU</text>
<text x="23.7" y="44.9">IO_ACC_PWR_CTRL</text>
<text x="23.7" y="46.7">IO_LED</text>
<text x="72.6" y="47.6">10k</text>
<text x="203.2" y="43.1">100nF</text>
<text x="269" y="44">RT9080-33GJ5</text>
<text x="23.7" y="50.2">SCL_1</text>
<text x="23.7" y="52">SDA_1</text>
<text x="78.8" y="49.4">CHIP_PU</text>
<text x="27.3" y="59.1">IO_USBD-</text>
<text x="27.3" y="55.6">IO_6</text>
<text x="27.3" y="57.4">IO_7</text>
<text x="73.5" y="58.2">1uF</text>
<text x="27.3" y="62.7">IO_14</text>
<text x="27.3" y="64.5">IO_15</text>
<text x="27.3" y="60.9">IO_USBD+</text>
<text x="255.7" y="63.6">10uF</text>
<text x="18.4" y="70.7">10k</text>
<text x="27.3" y="69.8">IO_BTN1</text>
<text x="27.3" y="71.6">IO_18</text>
<text x="63.7" y="70.7">TX</text>
<text x="119.7" y="69.8">5.1k</text>
<text x="126.8" y="69.8">5.1k</text>
<text x="148.1" y="66.2">TYPE-C16PIN2MD(073)</text>
<text x="27.3" y="73.3">IO_19</text>
<text x="59.3" y="76">IO_22</text>
<text x="63.7" y="72.5">RX</text>
<text x="41.5" y="80.5">ESP32-C6-MINI-1-H8</text>
<text x="206.8" y="98.2">CHIP_PU</text>
<text x="165.9" y="106.2">CJ2321</text>
<text x="210.4" y="104.5">TS-1088R-02026</text>
<text x="31.7" y="111.6">10k</text>
<text x="38.8" y="111.6">10k</text>
<text x="92.2" y="111.6">BZX84C6V8</text>
<text x="104.6" y="111.6">10k</text>
<text x="29.6" y="119" transform="rotate(-90 29.6 119)">SCL_1</text>
<text x="36.7" y="119" transform="rotate(-90 36.7 119)">SDA_1</text>
<text x="103.7" y="119.6">BC817</text>
<text x="153.5" y="119.6">CUS10S30,H3F</text>
<text x="151.7" y="124.9">10k</text>
<text x="209.5" y="125.8">IO_BTN1</text>
<text x="91.3" y="126.7">10k</text>
<text x="212.1" y="132.9">TS-1088R-02026</text>
<text x="85.9" y="161.3">AFC01-S14FCA-00</text>
<text x="80.8" y="175.9" transform="rotate(-90 80.8 175.9)">IO_18</text>
<text x="82.6" y="175.9" transform="rotate(-90 82.6 175.9)">IO_14</text>
<text x="84.4" y="175.9" transform="rotate(-90 84.4 175.9)">IO_7</text>
<text x="86.1" y="175.9" transform="rotate(-90 86.1 175.9)">IO_6</text>
<text x="87.9" y="175.9" transform="rotate(-90 87.9 175.9)">IO_3</text>
<text x="89.7" y="175.9" transform="rotate(-90 89.7 175.9)">RX</text>
<text x="93.3" y="175.9" transform="rotate(-90 93.3 175.9)">TX</text>
<text x="95" y="175.9" transform="rotate(-90 95 175.9)">SDA_1</text>
<text x="98.6" y="175.9" transform="rotate(-90 98.6 175.9)">SCL_1</text>
<text x="100.4" y="175.9" transform="rotate(-90 100.4 175.9)">IO_2</text>
<text x="17.2" y="182.2" transform="rotate(-90 17.2 182.2)">IO_2</text>
<text x="19" y="183.4" transform="rotate(-90 19 183.4)">SCL_1</text>
<text x="22.5" y="183.5" transform="rotate(-90 22.5 183.5)">SDA_1</text>
<text x="24.3" y="181.1" transform="rotate(-90 24.3 181.1)">TX</text>
<text x="27.9" y="181.2" transform="rotate(-90 27.9 181.2)">RX</text>
<text x="29.6" y="182.2" transform="rotate(-90 29.6 182.2)">IO_3</text>
<text x="31.4" y="182.2" transform="rotate(-90 31.4 182.2)">IO_6</text>
<text x="33.2" y="182.2" transform="rotate(-90 33.2 182.2)">IO_7</text>
<text x="35" y="182.9" transform="rotate(-90 35 182.9)">IO_14</text>
<text x="36.7" y="182.9" transform="rotate(-90 36.7 182.9)">IO_18</text>
</g>
<g font-size="1.3">
<text x="200.7" y="27.3">1</text>
<text x="200.7" y="29.1">2</text>
<text x="202.1" y="28.2">DO</text>
<text x="202.1" y="30">GND</text>
<text x="207" y="28.2">VDD</text>
<text x="208.4" y="30">DI</text>
<text x="210.4" y="29.1">3</text>
<text x="210.4" y="27.3">4</text>
<text x="40.7" y="30.9">1</text>
<text x="40.7" y="32.6">2</text>
<text x="40.7" y="34.4">3</text>
<text x="42.2" y="31.7">GND</text>
<text x="42.2" y="33.5">GND</text>
<text x="42.2" y="35.3">3V3</text>
<text x="50.4" y="34.4">GND</text>
<text x="50.4" y="32.6">GND</text>
<text x="54" y="35.3">51</text>
<text x="54" y="33.5">52</text>
<text x="54" y="31.7">53</text>
<text x="40.7" y="36.2">4</text>
<text x="40.7" y="38">5</text>
<text x="40.7" y="39.7">6</text>
<text x="40.7" y="41.5">7</text>
<text x="42.2" y="37.1">NC</text>
<text x="42.2" y="38.9">IO2</text>
<text x="42.2" y="40.6">IO3</text>
<text x="50.4" y="41.5">GND</text>
<text x="50.4" y="39.7">GND</text>
<text x="50.4" y="38">GND</text>
<text x="50.4" y="36.2">GND</text>
<text x="54" y="40.6">48</text>
<text x="54" y="38.9">49</text>
<text x="54" y="37.1">50</text>
<text x="262.6" y="40.7" transform="rotate(-90 262.6 40.7)">5</text>
<text x="266.2" y="40.7" transform="rotate(-90 266.2 40.7)">4</text>
<text x="40" y="46.9">10</text>
<text x="40.7" y="43.3">8</text>
<text x="40.7" y="45.1">9</text>
<text x="42.2" y="42.4">NC</text>
<text x="42.2" y="44.2">EN</text>
<text x="42.2" y="46">IO4</text>
<text x="42.2" y="47.7">IO5</text>
<text x="50.4" y="46.9">GND</text>
<text x="50.4" y="45.1">GND</text>
<text x="50.4" y="43.3">GND</text>
<text x="54" y="47.7">44</text>
<text x="54" y="46">45</text>
<text x="54" y="44.2">46</text>
<text x="54" y="42.4">47</text>
<text x="147.3" y="43.3">1</text>
<text x="147.3" y="45.1">2</text>
<text x="147.3" y="46.9">3</text>
<text x="148.8" y="44.2">GND</text>
<text x="148.8" y="46">VBUS</text>
<text x="148.8" y="47.7">SBU2</text>
<text x="154.9" y="44.2">SHELL</text>
<text x="159.8" y="43.3">14</text>
<text x="263.5" y="45" transform="rotate(-90 263.5 45)">VOUT</text>
<text x="267.1" y="43.3" transform="rotate(-90 267.1 43.3)">NC</text>
<text x="269.9" y="46.7">Up To 6V</text>
<text x="40" y="48.6">11</text>
<text x="40" y="50.4">12</text>
<text x="40" y="52.2">13</text>
<text x="40" y="54">14</text>
<text x="42.2" y="49.5">GND</text>
<text x="42.2" y="51.3">IO0</text>
<text x="42.2" y="53.1">IO1</text>
<text x="50.4" y="54">GND</text>
<text x="50.4" y="52.2">GND</text>
<text x="50.4" y="50.4">GND</text>
<text x="50.4" y="48.6">GND</text>
<text x="54" y="53.1">41</text>
<text x="54" y="51.3">42</text>
<text x="54" y="49.5">43</text>
<text x="147.3" y="48.6">4</text>
<text x="147.3" y="50.4">5</text>
<text x="147.3" y="52.2">6</text>
<text x="147.3" y="54">7</text>
<text x="148.8" y="49.5">CC1</text>
<text x="148.8" y="51.3">DN2</text>
<text x="148.8" y="53.1">DP1</text>
<text x="262.6" y="52.3" transform="rotate(-90 262.6 52.3)">1</text>
<text x="263.5" y="50.8" transform="rotate(-90 263.5 50.8)">VIN</text>
<text x="264.4" y="52.3" transform="rotate(-90 264.4 52.3)">2</text>
<text x="265.3" y="50.8" transform="rotate(-90 265.3 50.8)">GND</text>
<text x="266.2" y="52.3" transform="rotate(-90 266.2 52.3)">3</text>
<text x="267.1" y="50.8" transform="rotate(-90 267.1 50.8)">EN</text>
<text x="40" y="55.7">15</text>
<text x="40" y="57.5">16</text>
<text x="40" y="59.3">17</text>
<text x="42.2" y="54.8">GND</text>
<text x="42.2" y="56.6">IO6</text>
<text x="42.2" y="58.4">IO7</text>
<text x="50.4" y="59.3">GND</text>
<text x="50.4" y="57.5">GND</text>
<text x="50.4" y="55.7">GND</text>
<text x="54" y="58.4">38</text>
<text x="54" y="56.6">39</text>
<text x="54" y="54.8">40</text>
<text x="146.6" y="59.3">10</text>
<text x="147.3" y="55.7">8</text>
<text x="147.3" y="57.5">9</text>
<text x="148.8" y="54.8">DN1</text>
<text x="148.8" y="56.6">DP2</text>
<text x="148.8" y="58.4">SBU1</text>
<text x="40" y="61.1">18</text>
<text x="40" y="62.8">19</text>
<text x="40" y="64.6">20</text>
<text x="42.2" y="60.2">IO12</text>
<text x="42.2" y="62">IO13</text>
<text x="42.2" y="63.7">IO14</text>
<text x="42.2" y="65.5">IO15</text>
<text x="50.4" y="62.8">GND</text>
<text x="50.4" y="61.1">GND</text>
<text x="51.4" y="64.6">NC</text>
<text x="54" y="65.5">34</text>
<text x="54" y="63.7">35</text>
<text x="54" y="62">36</text>
<text x="54" y="60.2">37</text>
<text x="146.6" y="61.1">11</text>
<text x="146.6" y="62.8">12</text>
<text x="148.8" y="60.2">CC2</text>
<text x="148.8" y="62">VBUS</text>
<text x="148.8" y="63.7">GND</text>
<text x="154.9" y="63.7">SHELL</text>
<text x="159.8" y="62.8">13</text>
<text x="40" y="66.4">21</text>
<text x="40" y="68.2">22</text>
<text x="40" y="70">23</text>
<text x="40" y="71.7">24</text>
<text x="42.2" y="67.3">NC</text>
<text x="42.2" y="69.1">IO8</text>
<text x="42.2" y="70.8">IO9</text>
<text x="50" y="71.7">TXD0</text>
<text x="51.4" y="70">NC</text>
<text x="51.4" y="68.2">NC</text>
<text x="51.4" y="66.4">NC</text>
<text x="54" y="70.8">31</text>
<text x="54" y="69.1">32</text>
<text x="54" y="67.3">33</text>
<text x="40" y="73.5">25</text>
<text x="40" y="75.3">26</text>
<text x="40" y="77.1">27</text>
<text x="42.2" y="72.6">IO18</text>
<text x="42.2" y="74.4">IO19</text>
<text x="42.2" y="76.2">IO20</text>
<text x="42.2" y="78">IO21</text>
<text x="49.8" y="73.5">RXD0</text>
<text x="50.5" y="77.1">IO22</text>
<text x="50.5" y="75.3">IO23</text>
<text x="54" y="76.2">28</text>
<text x="54" y="74.4">29</text>
<text x="54" y="72.6">30</text>
<text x="215.9" y="101.9">1</text>
<text x="220.1" y="101.9">2</text>
<text x="218.5" y="129.5">1</text>
<text x="222.8" y="129.5">2</text>
<text x="73.5" y="162.9">15</text>
<text x="76.2" y="163.6">15</text>
<text x="78.5" y="166.6" transform="rotate(-90 78.5 166.6)">14</text>
<text x="80.3" y="166.6" transform="rotate(-90 80.3 166.6)">13</text>
<text x="82" y="166.6" transform="rotate(-90 82 166.6)">12</text>
<text x="83.8" y="166.6" transform="rotate(-90 83.8 166.6)">11</text>
<text x="85.6" y="166.6" transform="rotate(-90 85.6 166.6)">10</text>
<text x="87.4" y="166.6" transform="rotate(-90 87.4 166.6)">9</text>
<text x="89.2" y="166.6" transform="rotate(-90 89.2 166.6)">8</text>
<text x="90.9" y="166.6" transform="rotate(-90 90.9 166.6)">7</text>
<text x="92.7" y="166.6" transform="rotate(-90 92.7 166.6)">6</text>
<text x="94.5" y="166.6" transform="rotate(-90 94.5 166.6)">5</text>
<text x="96.3" y="166.6" transform="rotate(-90 96.3 166.6)">4</text>
<text x="98" y="166.6" transform="rotate(-90 98 166.6)">3</text>
<text x="99.8" y="166.6" transform="rotate(-90 99.8 166.6)">2</text>
<text x="100.7" y="163.6">16</text>
<text x="101.6" y="166.6" transform="rotate(-90 101.6 166.6)">1</text>
<text x="103.4" y="162.9">16</text>
<text x="77.8" y="169.3" transform="rotate(-90 77.8 169.3)">14</text>
<text x="79.6" y="169.3" transform="rotate(-90 79.6 169.3)">13</text>
<text x="81.3" y="169.3" transform="rotate(-90 81.3 169.3)">12</text>
<text x="83.1" y="169.3" transform="rotate(-90 83.1 169.3)">11</text>
<text x="84.9" y="169.3" transform="rotate(-90 84.9 169.3)">10</text>
<text x="86.7" y="168.6" transform="rotate(-90 86.7 168.6)">9</text>
<text x="88.4" y="168.6" transform="rotate(-90 88.4 168.6)">8</text>
<text x="90.2" y="168.6" transform="rotate(-90 90.2 168.6)">7</text>
<text x="92" y="168.6" transform="rotate(-90 92 168.6)">6</text>
<text x="93.8" y="168.6" transform="rotate(-90 93.8 168.6)">5</text>
<text x="95.6" y="168.6" transform="rotate(-90 95.6 168.6)">4</text>
<text x="97.3" y="168.6" transform="rotate(-90 97.3 168.6)">3</text>
<text x="99.1" y="168.6" transform="rotate(-90 99.1 168.6)">2</text>
<text x="100.9" y="168.6" transform="rotate(-90 100.9 168.6)">1</text>
<text x="12" y="191.4">16</text>
<text x="15.6" y="187.4" transform="rotate(-90 15.6 187.4)">1</text>
<text x="16.3" y="189.4" transform="rotate(-90 16.3 189.4)">1</text>
<text x="17.3" y="187.4" transform="rotate(-90 17.3 187.4)">2</text>
<text x="18.1" y="189.4" transform="rotate(-90 18.1 189.4)">2</text>
<text x="19.1" y="187.4" transform="rotate(-90 19.1 187.4)">3</text>
<text x="19.8" y="189.4" transform="rotate(-90 19.8 189.4)">3</text>
<text x="20.9" y="187.4" transform="rotate(-90 20.9 187.4)">4</text>
<text x="21.6" y="189.4" transform="rotate(-90 21.6 189.4)">4</text>
<text x="22.7" y="187.4" transform="rotate(-90 22.7 187.4)">5</text>
<text x="23.4" y="189.4" transform="rotate(-90 23.4 189.4)">5</text>
<text x="24.5" y="187.4" transform="rotate(-90 24.5 187.4)">6</text>
<text x="25.2" y="189.4" transform="rotate(-90 25.2 189.4)">6</text>
<text x="26.2" y="187.4" transform="rotate(-90 26.2 187.4)">7</text>
<text x="26.9" y="189.4" transform="rotate(-90 26.9 189.4)">7</text>
<text x="28" y="187.4" transform="rotate(-90 28 187.4)">8</text>
<text x="28.7" y="189.4" transform="rotate(-90 28.7 189.4)">8</text>
<text x="29.8" y="187.4" transform="rotate(-90 29.8 187.4)">9</text>
<text x="30.5" y="189.4" transform="rotate(-90 30.5 189.4)">9</text>
<text x="31.6" y="187.4" transform="rotate(-90 31.6 187.4)">10</text>
<text x="32.3" y="190.1" transform="rotate(-90 32.3 190.1)">10</text>
<text x="33.3" y="187.4" transform="rotate(-90 33.3 187.4)">11</text>
<text x="34.1" y="190.1" transform="rotate(-90 34.1 190.1)">11</text>
<text x="35.1" y="187.4" transform="rotate(-90 35.1 187.4)">12</text>
<text x="35.8" y="190.1" transform="rotate(-90 35.8 190.1)">12</text>
<text x="36.9" y="187.4" transform="rotate(-90 36.9 187.4)">13</text>
<text x="37.6" y="190.1" transform="rotate(-90 37.6 190.1)">13</text>
<text x="38.7" y="187.4" transform="rotate(-90 38.7 187.4)">14</text>
<text x="39.4" y="190.1" transform="rotate(-90 39.4 190.1)">14</text>
<text x="41.8" y="191.4">15</text>
<text x="14.7" y="192.1">16</text>
<text x="39.2" y="192.1">15</text>
</g>
<g font-size="1.1" fill="#000080">
<text x="216.6" y="100">RESET</text>
<text x="164.1" y="103.6">Q6</text>
<text x="104.6" y="116">Q2</text>
<text x="219.2" y="127.6">BOOT</text>
<text x="76.2" y="161.3">FPC_Top</text>
<text x="14" y="196">FPC_Bottom</text>
</g>
</svg>
